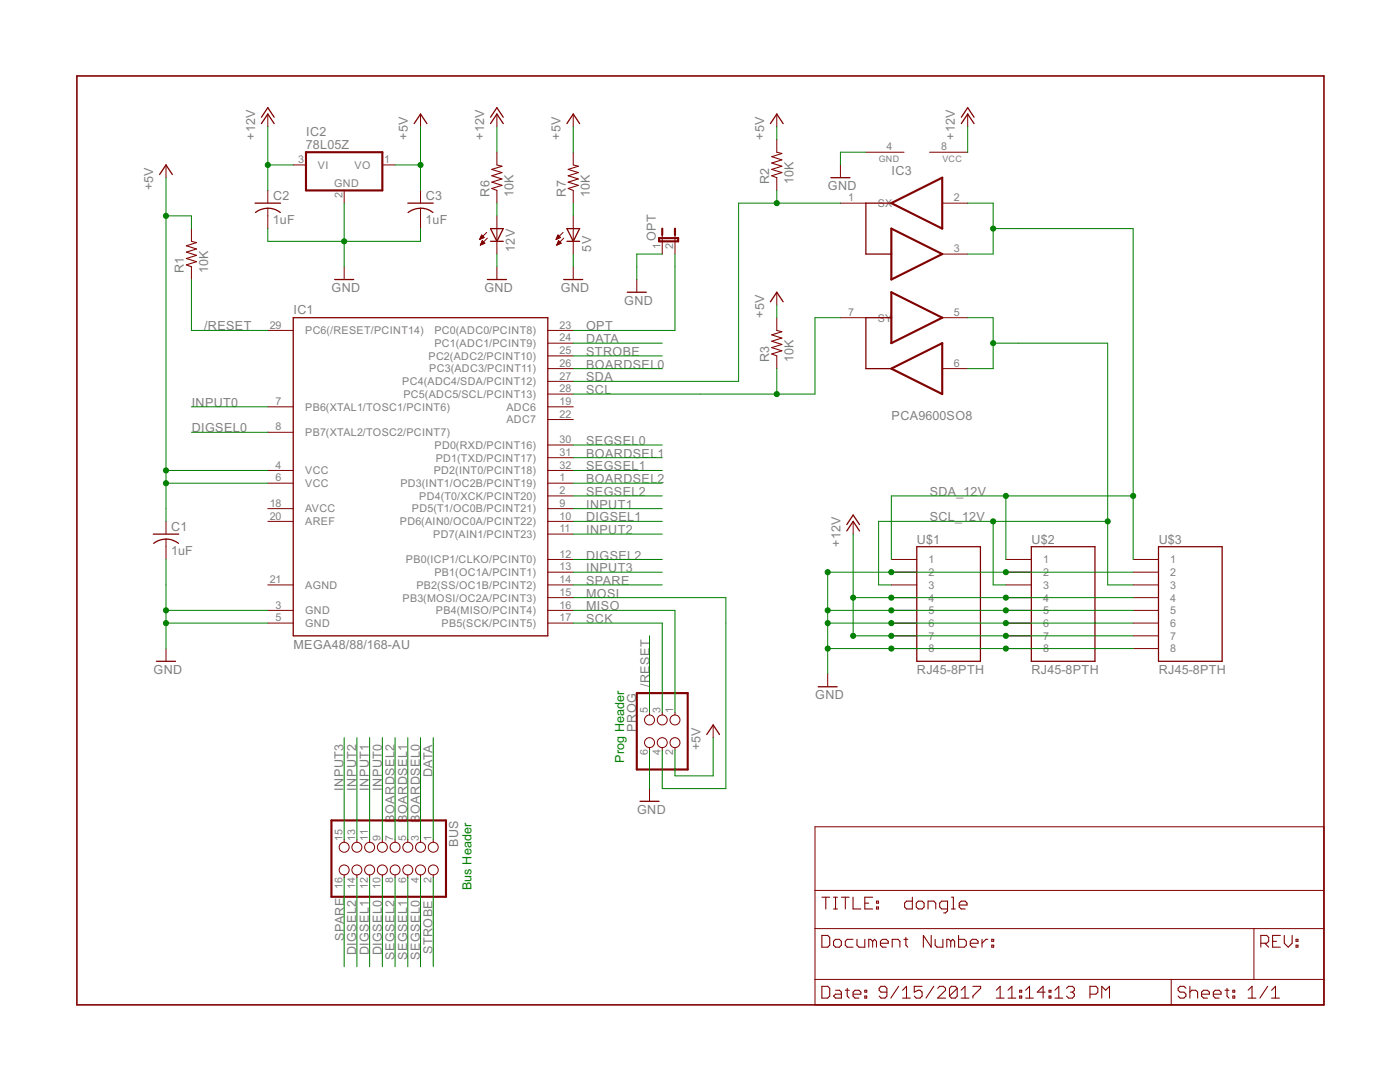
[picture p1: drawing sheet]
<svg xmlns="http://www.w3.org/2000/svg" width="279mm" height="216mm" viewBox="0 0 279 216" stroke-linecap="round" stroke-linejoin="round" font-family="sans-serif">
<g fill="none" stroke="#800000" stroke-width=".25">
<path d="M31.9 34.8l1.2-1.9 1.3 1.9M52.2 24.7l1.2-1.9 1.3 1.9M52.2 23.4l1.2-1.9 1.3 1.9M82.7 24.7l1.2-1.9 1.3 1.9M97.9 24.7l1.3-1.9 1.2 1.9M97.9 23.4l1.3-1.9 1.2 1.9M113.1 24.7l1.3-1.9 1.3 1.9M153.8 24.7l1.2-1.9 1.3 1.9M165.8 35.5h3.8M191.9 24.7l1.2-1.9 1.3 1.9M191.9 23.4l1.2-1.9 1.3 1.9M50.9 40.5h5.1"/>
<path d="M51 42.4a4 4 0 0 1 4.9 0M66.8 55.8h3.8M81.4 40.5h5.1M81.4 42.4a4 4 0 0 1 5 0M97.3 55.8h3.8M97.9 45.6h2.5l-1.2 2.6zM97.9 48.2h2.5M112.5 55.8h3.8M113.1 48.2h2.6M113.1 45.6h2.6l-1.3 2.6zM125.2 58.3h3.8M177.9 40.5h-5.1v10.2h5.1"/>
<path d="M58.5 63.4h50.8v63.5h-50.8zM153.8 60.2l1.2-1.9 1.3 1.9M177.9 63.4h-5.1v10.2h5.1M30.6 106.6h5.1M30.7 108.4a4 4 0 0 1 4.9 0M169 105.9l1.3-1.9 1.2 1.9M169 104.7l1.3-1.9 1.2 1.9M183 109.1h12.7v22.9h-12.7zM205.8 109.1h12.7v22.9h-12.7zM231.2 109.1h12.7v22.9h-12.7zM31.2 132h3.8M163.3 137h3.8"/>
<path d="M127.7 159.9h3.8M141.1 146.6l1.2-1.9 1.3 1.9"/>
</g>
<g fill="none" stroke="#800000" stroke-width=".2">
<path d="M33.1 32.9v2.6M53.4 22.8v2.5M53.4 38v2.5M58.5 32.9h2.6M68.7 38v2.5M76.3 32.9h2.5M83.9 22.8v2.5M83.9 38v2.5M99.2 22.8v2.5M99.2 30.4v2.5M99.2 38v2.5M114.4 22.8v2.5"/>
<path d="M114.4 30.4v2.5M114.4 38v2.5M155 22.8v2.5M155 27.8v2.6M155 35.5v2.5M167.7 32.9v2.6M172.8 30.4h7.6M185.5 30.4h7.6M193.1 22.8v2.5M38.2 45.6v2.6M38.2 53.2v2.6M53.4 41.6v4"/>
<path d="M68.7 53.2v2.6M83.9 41.6v4M95.8 47.7h.1M95.8 47.6h.4M95.9 47.5h.6M95.9 48.9h.1M95.9 47.3h.7M95.9 48.8h.3M96 47.2h.4M96 48.7h.5M96 48.5h.8M96 47.1h.3"/>
<path d="M96.1 47h.1M96.1 48.4h.5M96.1 46.9l.5 .5-.9 .4zM96.1 48.3h.4M96.2 48.2h.2M96.2 48h.1M96.2 48l-.3 .9M96.2 48l.6 .5M96.8 48.5l-.9 .4M97.1 46.4l-1.4 1.4M97.3 47.5l-1.4 1.4M99.2 43.1v7.6"/>
<path d="M99.2 53.2v2.6M111 47.7h.2M111.1 47.6h.3M111.1 47.5h.6M111.1 48.9h.1M111.1 48.8h.3M111.2 47.3h.6M111.2 47.2h.5M111.2 48.7h.5M111.3 47.1h.2M111.3 48.5h.7M111.3 47h.1"/>
<path d="M111.3 48.4h.6M111.4 48.3h.3M111.4 46.9l.5 .5-.9 .4zM111.4 48.2h.2M111.5 48h.1M111.5 48l-.4 .9M111.5 48l.5 .5-.9 .4M112.4 46.4l-1.4 1.4M112.5 47.5l-1.4 1.4M114.4 43.1v7.6M114.4 53.2v2.6M127.1 55.8v2.5"/>
<path d="M132.2 46.9v3.8M134.7 46.9v3.8M155 58.3v2.6M167.7 40.5h5.1M188 50.7h5.1M188 40.5h5.1M53.4 65.9h5.1M109.3 78.6h5.1M109.3 76.1h5.1M109.3 73.6h5.1M109.3 71h5.1M109.3 68.5h5.1"/>
<path d="M109.3 65.9h5.1M155 63.4v2.5M155 71v2.6M167.7 63.4h5.1M188 73.6h5.1M188 63.4h5.1M53.4 86.3h5.1M53.4 81.2h5.1M53.4 93.9h5.1M53.4 96.4h5.1M109.3 81.2h5.1M109.3 93.9h5.1"/>
<path d="M109.3 99h5.1M109.3 96.4h5.1M109.3 91.3h5.1M109.3 88.8h5.1M109.3 83.7h5.1M33.1 104v2.6M33.1 107.6v4M53.4 116.7h5.1M53.4 104h5.1M53.4 101.5h5.1M109.3 116.7h5.1M109.3 104h5.1"/>
<path d="M109.3 101.5h5.1M109.3 119.3h5.1M109.3 114.2h5.1M109.3 111.6h5.1M109.3 106.6h5.1M170.3 104v2.6M177.9 116.7h5.1M177.9 119.3h5.1M177.9 114.2h5.1M177.9 111.6h5.1M200.7 116.7h5.1M200.7 119.3h5.1"/>
<path d="M200.7 114.2h5.1M200.7 111.6h5.1M226.1 116.7h5.1M226.1 119.3h5.1M226.1 114.2h5.1M226.1 111.6h5.1M33.1 129.4v2.6M53.4 124.3h5.1M53.4 121.8h5.1M109.3 124.3h5.1M109.3 121.8h5.1M165.2 134.5v2.5"/>
<path d="M177.9 124.3h5.1M177.9 121.8h5.1M177.9 129.4h5.1M177.9 126.9h5.1M200.7 124.3h5.1M200.7 121.8h5.1M200.7 129.4h5.1M200.7 126.9h5.1M226.1 124.3h5.1M226.1 121.8h5.1M226.1 129.4h5.1M226.1 126.9h5.1"/>
<path d="M129.6 142.1v.6M129.6 149.2v.5M129.6 157.4v2.5M132.2 142.1v.6M132.2 149.2v.5M134.7 142.1v.6M134.7 149.2v.5M142.3 144.7v2.5M68.7 167.5v.6M68.7 174.6v.5M71.2 167.5v.6M71.2 174.6v.5"/>
<path d="M73.8 167.5v.6M73.8 174.6v.5M76.3 167.5v.6M76.3 174.6v.5M78.8 167.5v.6M78.8 174.6v.5M81.4 167.5v.6M81.4 174.6v.5M83.9 167.5v.6M83.9 174.6v.5M86.5 167.5v.6M86.5 174.6v.5"/>
<path d="M162.6 165h101.6v35.5h-101.6zM162.6 177.7h101.6M162.6 185.3h101.6M162.6 195.4h101.6M233.7 195.4v5.1M250.3 185.3v10.1"/>
<circle cx="129.6" cy="148.2" r=".99"/>
<circle cx="129.6" cy="143.7" r=".99"/>
<circle cx="132.2" cy="143.7" r=".99"/>
<circle cx="132.2" cy="148.2" r=".99"/>
<circle cx="134.7" cy="143.7" r=".99"/>
<circle cx="134.7" cy="148.2" r=".99"/>
<circle cx="68.7" cy="169.1" r=".99"/>
<circle cx="68.7" cy="173.6" r=".99"/>
<circle cx="71.2" cy="169.1" r=".99"/>
<circle cx="71.2" cy="173.6" r=".99"/>
<circle cx="73.8" cy="169.1" r=".99"/>
<circle cx="73.8" cy="173.6" r=".99"/>
<circle cx="76.3" cy="169.1" r=".99"/>
<circle cx="76.3" cy="173.6" r=".99"/>
<circle cx="78.8" cy="169.1" r=".99"/>
<circle cx="78.8" cy="173.6" r=".99"/>
<circle cx="81.4" cy="169.1" r=".99"/>
<circle cx="81.4" cy="173.6" r=".99"/>
<circle cx="83.9" cy="169.1" r=".99"/>
<circle cx="83.9" cy="173.6" r=".99"/>
<circle cx="86.5" cy="169.1" r=".99"/>
<circle cx="86.5" cy="173.6" r=".99"/>
</g>
<path d="M61.1 30.4h15.2v7.6h-15.2zM131.5 47.5h3.8v.7h-3.8zM132.2 45.6v1.3M134.7 45.6v1.3M177.9 45.6l10.1 5.1-10.1 5.1zM177.9 40.5l10.1-5v10.1zM177.9 58.3l10.1 5.1-10.1 5.1zM177.9 73.6l10.1-5.1v10.1zM127.1 138.3h10.1v15.2h-10.1zM66.1 163.7h22.9v15.2h-22.9z" fill="none" stroke="#800000" stroke-width=".42"/>
<g fill="none" stroke="#800000" stroke-width=".21">
<path d="M99.2 32.9l1 .3-2.1 .6 2.1 .6-2.1 .7 2.1 .6-2.1 .6 2.1 .7-2.1 .6 1.1 .4M114.4 32.9l1 .3-2 .6 2 .6-2 .7 2 .6-2 .6 2 .7-2 .6 1 .4M155 30.4l1 .2-2 .7 2 .6-2 .6 2 .7-2 .6 2 .6-2 .7 1 .4M38.2 48.2l1 .2-2 .6 2 .7-2 .6 2 .6-2 .7 2 .6-2 .7 1 .3M155 65.9l1 .3-2 .6 2 .7-2 .6 2 .6-2 .7 2 .6-2 .6 1 .4M164 179h1.6M164.8 179v2.4M166.3 179h.8M166.8 179v2.4M167.9 179h1.6M168.7 179v2.4M170.2 179v2.4h1.6"/>
<path d="M174.2 179h-1.6v2.4h1.6M174.9 179.8h.4v.4h-.4zM182.1 179v2.4h-1.2l-.4-.4v-.8l.4-.4h1.2M189.9 179h.4v2.4M164 186.6h1.2l.4 .4v1.6l-.4 .4h-1.2zM164 196.8h1.2l.4 .4v1.6l-.4 .4h-1.2zM166.3 187.8l.5-.4h.7l.4 .4v.8l-.4 .4h-.7l-.5-.4zM166.3 181.4h.8M166.8 197.6h.7l.4 .4v1.2h-1.1l-.5-.4 .5-.4h1.1M168.7 197.6h.8M169.1 197.2v1.6l.4 .4M170.2 198.4h1.6v-.4l-.4-.4h-.8l-.4 .4v.8l.4 .4h.8"/>
<path d="M170.2 187.4h-1.1l-.4 .4v.8l.4 .4h1.1M171 187.4v1.2l.4 .4h1.2v-1.6M172.6 198.8h.4v.4h-.4zM172.6 197.6h.4v.4h-.4zM172.6 180.2h.8M174.2 187.8l-.4-.4h-.4v1.6M174.2 187.8l.3-.4 .4 .4v1.2M174.2 187.8v1.2M174.9 181h.4v.4h-.4zM175.7 188.2h1.6v-.4l-.4-.4h-.8l-.4 .4v.8l.4 .4h.8M177 198h-1.2l-.3-.4v-.4l.3-.4h.8l.4 .4v1.6l-.4 .4h-.8l-.3-.4M178.1 189v-1.6h1.1l.4 .4v1.2"/>
<path d="M179.3 196.8l-1.5 2.4M180.1 199.2h1.6M180.1 197.6l.8-.8v2.4M180.4 187.4h.8M180.8 187v1.6l.4 .4M182.9 180.2l.4-.4h.7l.4 .4v.8l-.4 .4h-.7l-.4-.4zM184 196.8h-1.5v1.2l.7-.4h.4l.4 .4v.8l-.4 .4h-.7l-.4-.4M185.2 181.4v-1.6h1.2l.4 .4v1.2M185.8 186.6v2.4l-1.5-2.4v2.4M186.4 196.8l-1.6 2.4M186.6 187.4v1.2l.4 .4h1.2v-1.6M187.1 197.2l.4-.4h.8l.4 .4v.4l-1.6 1.6h1.6"/>
<path d="M189.1 181.4h-1.2l-.4-.4v-.8l.4-.4h1.2v2l-.4 .4h-.4M189.7 187.8l-.3-.4h-.4v1.6M189.7 187.8v1.2M189.7 187.8l.4-.4 .4 .4v1.2M189.9 181.4h.7M191 197.2v1.6l-.4 .4h-.7l-.4-.4M191 197.2l-.4-.4h-.7l-.4 .4v1.6M191 197.2l-1.5 1.6M191.3 186.6v2.4h1.2l.3-.4v-.8l-.3-.4h-1.2M191.4 180.6h1.6v-.4l-.4-.4h-.8l-.4 .4v.8l.4 .4h.8M191.8 199.2h1.6M191.8 197.6l.8-.8v2.4"/>
<path d="M193.6 188.2h1.6v-.4l-.4-.4h-.8l-.4 .4v.8l.4 .4h.8M194.2 196.8h1.5v.4l-1.5 1.6v.4M196 187.4v1.6M197.1 187.4h-.3l-.8 .8M197.9 188.6h.4v.4h-.4zM197.9 187.4h.4v.4h-.4zM198.8 199.2h1.6M198.8 197.6l.8-.8v2.4M201.2 199.2h1.5M201.2 197.6l.8-.8v2.4M203.5 198.8h.4v.4h-.4zM203.5 197.6h.4v.4h-.4z"/>
<path d="M204.7 199.2h1.5M204.7 197.6l.8-.8v2.4M208.6 198h-1.6l1.2-1.2v2.4M209.4 198.8h.3v.4h-.3zM209.4 197.6h.3v.4h-.3zM210.5 199.2h1.6M210.5 197.6l.8-.8v2.4M212.9 197.2l.4-.4h.7l.4 .4v.4l-.4 .4M213.6 198h.4M214 198l.4 .4v.4l-.4 .4h-.7l-.4-.4M217.5 198.4h1.2l.4-.4v-.8l-.4-.4h-1.2v2.4M219.9 199.2v-2.4l.8 .8 .7-.8v2.4"/>
<path d="M236.7 197.2l-.4-.4h-.8l-.4 .4v.4l.4 .4h.8l.4 .4v.4l-.4 .4h-.8l-.4-.4M237.5 198l.3-.4h.8l.4 .4v1.2M237.5 196.8v2.4M239.8 198.4h1.6v-.4l-.4-.4h-.8l-.4 .4v.8l.4 .4h.8M242.1 198.4h1.6v-.4l-.4-.4h-.8l-.4 .4v.8l.4 .4h.8M244.5 197.6h.8M244.9 197.2v1.6l.4 .4M246 198.8h.4v.4h-.4zM246 197.6h.4v.4h-.4zM249.1 199.2h1.6M249.1 197.6l.8-.8v2.4M251.6 188.2h1.2l.4-.4v-.8l-.4-.4h-1.2v2.4"/>
<path d="M252.4 188.2l.8 .8M253 196.8l-1.6 2.4M253.8 199.2h1.5M253.8 197.6l.8-.8v2.4M254 187.8h.7M255.5 186.6h-1.5v2.4h1.5M256.3 186.6v1.6l.8 .8 .8-.8v-1.6M258.7 188.6h.3v.4h-.3zM258.7 187.4h.3v.4h-.3z"/>
</g>
<path d="M15.3 15.2h248.9v185.3h-248.9z" fill="none" stroke="#800000" stroke-width=".32"/>
<g fill="none" stroke="#008000" stroke-width=".2">
<path d="M33.1 35.5v68.5M53.4 25.3v12.7M53.4 32.9h5.1M78.8 32.9h5.1M83.9 25.3v12.7M99.2 25.3v5.1M114.4 25.3v5.1M155 25.3v2.5M155 38v2.5M172.8 30.4h-5.1v2.5M193.1 25.3v5.1M33.1 43.1h5.1v2.5"/>
<path d="M38.2 55.8v10.1h15.2M53.4 45.6v2.6h30.5v-2.6M68.7 40.5v12.7M99.2 40.5v2.6M99.2 50.7v2.5M114.4 40.5v2.6M114.4 50.7v2.5M132.2 50.7h-5.1v5.1M134.7 50.7v15.2h-20.3M167.7 40.5h-20.3v35.6h-33M193.1 40.5h5.1v10.2h-5.1M198.2 45.6h27.9v66"/>
<path d="M114.4 68.5h17.8M114.4 73.6h17.8M114.4 71h17.8M155 60.9v2.5M155 73.6v5M167.7 63.4h-5.1v15.2h-48.2M193.1 63.4h5.1v10.2h-5.1M198.2 68.5h22.9v48.2h5M33.1 93.9h20.3M33.1 96.4h20.3M38.2 81.2h15.2M38.2 86.3h15.2"/>
<path d="M114.4 88.8h17.8M114.4 93.9h17.8M114.4 99h17.8M114.4 91.3h17.8M114.4 96.4h17.8M200.7 99v12.6M226.1 99h-48.2v12.6M33.1 111.6v17.8M114.4 114.2h17.8M114.4 101.5h17.8M114.4 106.6h17.8M114.4 104h17.8"/>
<path d="M114.4 111.6h17.8M114.4 116.7h17.8M114.4 119.3h30.5v38.1h-12.7v-7.7M170.3 119.3h55.8M170.3 106.6v20.3h55.8M198.2 104v12.7h2.5M221.1 104h-45.8v12.7h2.6M226.1 114.2h-60.9v20.3M33.1 124.3h20.3M33.1 121.8h20.3M114.4 124.3h17.8v17.8M114.4 121.8h20.3v20.3"/>
<path d="M129.6 126.9v15.2M165.2 124.3h60.9M165.2 121.8h60.9M165.2 129.4h60.9M68.7 147.2v20.3M71.2 147.2v20.3M73.8 147.2v20.3M76.3 147.2v20.3M78.8 147.2v20.3M81.4 147.2v20.3M83.9 147.2v20.3M86.5 147.2v20.3"/>
<path d="M129.6 149.7v7.7M142.3 147.2v7.6h-7.6v-5.1M68.7 175.1v17.8M71.2 175.1v17.8M73.8 175.1v17.8M76.3 175.1v17.8M78.8 175.1v17.8M81.4 175.1v17.8M83.9 175.1v17.8M86.5 175.1v17.8"/>
</g>
<g fill="#008000" stroke="#008000" stroke-width=".2">
<circle cx="165.2" cy="129.4" r=".51"/>
<circle cx="165.2" cy="124.3" r=".51"/>
<circle cx="165.2" cy="121.8" r=".51"/>
<circle cx="165.2" cy="114.2" r=".51"/>
<circle cx="177.9" cy="121.8" r=".51"/>
<circle cx="200.7" cy="124.3" r=".51"/>
<circle cx="200.7" cy="121.8" r=".51"/>
<circle cx="177.9" cy="124.3" r=".51"/>
<circle cx="177.9" cy="114.2" r=".51"/>
<circle cx="200.7" cy="114.2" r=".51"/>
<circle cx="177.9" cy="129.4" r=".51"/>
<circle cx="200.7" cy="129.4" r=".51"/>
<circle cx="33.1" cy="121.8" r=".51"/>
<circle cx="33.1" cy="124.3" r=".51"/>
<circle cx="68.7" cy="48.2" r=".51"/>
<circle cx="155" cy="40.5" r=".51"/>
<circle cx="155" cy="78.6" r=".51"/>
<circle cx="198.2" cy="45.6" r=".51"/>
<circle cx="200.7" cy="99" r=".51"/>
<circle cx="226.1" cy="99" r=".51"/>
<circle cx="198.2" cy="68.5" r=".51"/>
<circle cx="198.2" cy="104" r=".51"/>
<circle cx="221.1" cy="104" r=".51"/>
<circle cx="83.9" cy="32.9" r=".51"/>
<circle cx="33.1" cy="93.9" r=".51"/>
<circle cx="33.1" cy="96.4" r=".51"/>
<circle cx="33.1" cy="43.1" r=".51"/>
<circle cx="170.3" cy="119.3" r=".51"/>
<circle cx="170.3" cy="126.9" r=".51"/>
<circle cx="200.7" cy="119.3" r=".51"/>
<circle cx="177.9" cy="126.9" r=".51"/>
<circle cx="200.7" cy="126.9" r=".51"/>
<circle cx="177.9" cy="119.3" r=".51"/>
<circle cx="53.4" cy="32.9" r=".51"/>
</g>
<g font-size="2.8" fill="#808080">
<text x="50.9" y="27.8" transform="rotate(-90 50.9 27.8)">+12V</text>
<text x="61.1" y="29.7">78L05Z</text>
<text x="61.1" y="27.2">IC2</text>
<text x="81.4" y="27.8" transform="rotate(-90 81.4 27.8)">+5V</text>
<text x="96.6" y="27.8" transform="rotate(-90 96.6 27.8)">+12V</text>
<text x="111.9" y="27.8" transform="rotate(-90 111.9 27.8)">+5V</text>
<text x="152.5" y="27.8" transform="rotate(-90 152.5 27.8)">+5V</text>
<text x="190.6" y="27.8" transform="rotate(-90 190.6 27.8)">+12V</text>
<text x="177.9" y="34.8">IC3</text>
<text x="30.6" y="38" transform="rotate(-90 30.6 38)">+5V</text>
<text x="54.5" y="39.9">C2</text>
<text x="85" y="39.9">C3</text>
<text x="97.7" y="39.2" transform="rotate(-90 97.7 39.2)">R6</text>
<text x="102.5" y="39.3" transform="rotate(-90 102.5 39.3)">10K</text>
<text x="112.9" y="39.2" transform="rotate(-90 112.9 39.2)">R7</text>
<text x="117.7" y="39.3" transform="rotate(-90 117.7 39.3)">10K</text>
<text x="153.5" y="36.7" transform="rotate(-90 153.5 36.7)">R2</text>
<text x="158.3" y="36.7" transform="rotate(-90 158.3 36.7)">10K</text>
<text x="165.2" y="38">GND</text>
<text x="54.5" y="44.7">1uF</text>
<text x="84.9" y="44.7">1uF</text>
<text x="102.7" y="50.2" transform="rotate(-90 102.7 50.2)">12V</text>
<text x="118" y="50.2" transform="rotate(-90 118 50.2)">5V</text>
<text x="130.9" y="48.1" transform="rotate(-90 130.9 48.1)">OPT</text>
<text x="36.7" y="54.5" transform="rotate(-90 36.7 54.5)">R1</text>
<text x="41.5" y="54.5" transform="rotate(-90 41.5 54.5)">10K</text>
<text x="66.2" y="58.3">GND</text>
<text x="96.7" y="58.3">GND</text>
<text x="111.9" y="58.3">GND</text>
<text x="40.7" y="65.9">/RESET</text>
<text x="58.6" y="62.6">IC1</text>
<text x="117" y="65.9">OPT</text>
<text x="124.6" y="60.9">GND</text>
<text x="152.5" y="63.4" transform="rotate(-90 152.5 63.4)">+5V</text>
<text x="117" y="68.5">DATA</text>
<text x="117" y="71">STROBE</text>
<text x="117" y="76.1">SDA</text>
<text x="117" y="73.6">BOARDSEL0</text>
<text x="153.5" y="72.2" transform="rotate(-90 153.5 72.2)">R3</text>
<text x="158.3" y="72.3" transform="rotate(-90 158.3 72.3)">10K</text>
<text x="38.3" y="81.2">INPUT0</text>
<text x="117" y="78.6">SCL</text>
<text x="177.9" y="83.7">PCA9600SO8</text>
<text x="38.3" y="86.2">DIGSEL0</text>
<text x="117" y="88.8">SEGSEL0</text>
<text x="117" y="93.9">SEGSEL1</text>
<text x="117" y="91.3">BOARDSEL1</text>
<text x="117" y="101.5">INPUT1</text>
<text x="117" y="98.9">SEGSEL2</text>
<text x="117" y="96.4">BOARDSEL2</text>
<text x="185.5" y="98.9">SDA_12V</text>
<text x="34.2" y="105.9">C1</text>
<text x="117" y="106.6">INPUT2</text>
<text x="117" y="104">DIGSEL1</text>
<text x="185.5" y="104">SCL_12V</text>
<text x="34.1" y="110.8">1uF</text>
<text x="117" y="111.6">DIGSEL2</text>
<text x="167.7" y="109.1" transform="rotate(-90 167.7 109.1)">+12V</text>
<text x="183" y="108.6">U$1</text>
<text x="205.9" y="108.6">U$2</text>
<text x="231.3" y="108.6">U$3</text>
<text x="117" y="114.2">INPUT3</text>
<text x="117" y="116.7">SPARE</text>
<text x="117" y="119.3">MOSI</text>
<text x="117" y="121.8">MISO</text>
<text x="117" y="124.3">SCK</text>
<text x="58.6" y="129.4">MEGA48/88/168-AU</text>
<text x="30.6" y="134.5">GND</text>
<text x="129.6" y="137" transform="rotate(-90 129.6 137)">/RESET</text>
<text x="183" y="134.5">RJ45-8PTH</text>
<text x="205.9" y="134.5">RJ45-8PTH</text>
<text x="231.3" y="134.5">RJ45-8PTH</text>
<text x="162.7" y="139.6">GND</text>
<text x="127" y="146" transform="rotate(-90 127 146)">PROG</text>
<text x="139.8" y="149.7" transform="rotate(-90 139.8 149.7)">+5V</text>
<text x="86.3" y="155.1" transform="rotate(-90 86.3 155.1)">DATA</text>
<text x="68.6" y="157.8" transform="rotate(-90 68.6 157.8)">INPUT3</text>
<text x="71.1" y="157.8" transform="rotate(-90 71.1 157.8)">INPUT2</text>
<text x="73.6" y="157.8" transform="rotate(-90 73.6 157.8)">INPUT1</text>
<text x="76.2" y="157.8" transform="rotate(-90 76.2 157.8)">INPUT0</text>
<text x="78.7" y="164.1" transform="rotate(-90 78.7 164.1)">BOARDSEL2</text>
<text x="81.3" y="164.1" transform="rotate(-90 81.3 164.1)">BOARDSEL1</text>
<text x="83.8" y="164.1" transform="rotate(-90 83.8 164.1)">BOARDSEL0</text>
<text x="127.1" y="162.4">GND</text>
<text x="91.4" y="169.1" transform="rotate(-90 91.4 169.1)">BUS</text>
<text x="68.7" y="187.8" transform="rotate(-90 68.7 187.8)">SPARE</text>
<text x="71.1" y="190.6" transform="rotate(-90 71.1 190.6)">DIGSEL2</text>
<text x="73.6" y="190.6" transform="rotate(-90 73.6 190.6)">DIGSEL1</text>
<text x="76.2" y="190.6" transform="rotate(-90 76.2 190.6)">DIGSEL0</text>
<text x="78.7" y="191.5" transform="rotate(-90 78.7 191.5)">SEGSEL2</text>
<text x="81.3" y="191.5" transform="rotate(-90 81.3 191.5)">SEGSEL1</text>
<text x="83.8" y="191.5" transform="rotate(-90 83.8 191.5)">SEGSEL0</text>
<text x="86.3" y="190.3" transform="rotate(-90 86.3 190.3)">STROBE</text>
</g>
<g font-size="2.8" fill="#008000">
<text x="124.6" y="152.2" transform="rotate(-90 124.6 152.2)">Prog Header</text>
<text x="94.1" y="177.6" transform="rotate(-90 94.1 177.6)">Bus Header</text>
</g>
<g font-size="2.4" fill="#808080">
<text x="59.5" y="32.6">3</text>
<text x="63.4" y="33.7">VI</text>
<text x="70.7" y="33.7">VO</text>
<text x="76.7" y="32.6">1</text>
<text x="176.9" y="30">4</text>
<text x="187.8" y="30">8</text>
<text x="66.7" y="37.2">GND</text>
<text x="68.3" y="39.5" transform="rotate(-90 68.3 39.5)">2</text>
<text x="169.3" y="40.2">1</text>
<text x="175.2" y="41.3">SX</text>
<text x="190.4" y="40.2">2</text>
<text x="131.8" y="49.7" transform="rotate(-90 131.8 49.7)">1</text>
<text x="134.4" y="49.7" transform="rotate(-90 134.4 49.7)">2</text>
<text x="190.4" y="50.3">3</text>
<text x="53.8" y="65.6">29</text>
<text x="111.7" y="65.6">23</text>
<text x="169.3" y="63">7</text>
<text x="175.2" y="64.2">SY</text>
<text x="190.4" y="63">5</text>
<text x="60.9" y="66.7">PC6(/RESET/PCINT14)</text>
<text x="85.5" y="71.8">PC2(ADC2/PCINT10)</text>
<text x="86.7" y="69.2">PC1(ADC1/PCINT9)</text>
<text x="86.7" y="66.7">PC0(ADC0/PCINT8)</text>
<text x="111.7" y="70.7">25</text>
<text x="111.7" y="68.1">24</text>
<text x="80.3" y="76.9">PC4(ADC4/SDA/PCINT12)</text>
<text x="85.7" y="74.3">PC3(ADC3/PCINT11)</text>
<text x="111.7" y="75.7">27</text>
<text x="111.7" y="73.2">26</text>
<text x="190.4" y="73.2">6</text>
<text x="55" y="80.8">7</text>
<text x="60.9" y="81.9">PB6(XTAL1/TOSC1/PCINT6)</text>
<text x="80.5" y="79.4">PC5(ADC5/SCL/PCINT13)</text>
<text x="101.1" y="81.9">ADC6</text>
<text x="111.7" y="78.3">28</text>
<text x="111.7" y="83.4">22</text>
<text x="111.7" y="80.8">19</text>
<text x="55" y="85.9">8</text>
<text x="60.9" y="87">PB7(XTAL2/TOSC2/PCINT7)</text>
<text x="86.7" y="89.6">PD0(RXD/PCINT16)</text>
<text x="101.1" y="84.5">ADC7</text>
<text x="111.7" y="88.4">30</text>
<text x="55" y="93.5">4</text>
<text x="60.9" y="94.6">VCC</text>
<text x="86.6" y="94.6">PD2(INT0/PCINT18)</text>
<text x="87" y="92.1">PD1(TXD/PCINT17)</text>
<text x="111.7" y="93.5">32</text>
<text x="111.7" y="91">31</text>
<text x="53.8" y="101.1">18</text>
<text x="55" y="96.1">6</text>
<text x="60.9" y="97.2">VCC</text>
<text x="79.9" y="97.2">PD3(INT1/OC2B/PCINT19)</text>
<text x="83.7" y="99.7">PD4(T0/XCK/PCINT20)</text>
<text x="111.7" y="101.1">9</text>
<text x="111.7" y="98.6">2</text>
<text x="111.7" y="96.1">1</text>
<text x="53.8" y="103.7">20</text>
<text x="60.9" y="104.8">AREF</text>
<text x="60.9" y="102.2">AVCC</text>
<text x="79.8" y="104.8">PD6(AIN0/OC0A/PCINT22)</text>
<text x="82.2" y="102.2">PD5(T1/OC0B/PCINT21)</text>
<text x="86.5" y="107.3">PD7(AIN1/PCINT23)</text>
<text x="111.7" y="106.2">11</text>
<text x="111.7" y="103.7">10</text>
<text x="81" y="112.4">PB0(ICP1/CLKO/PCINT0)</text>
<text x="111.7" y="113.8">13</text>
<text x="111.7" y="111.3">12</text>
<text x="185.3" y="112.4">1</text>
<text x="208.2" y="112.4">1</text>
<text x="233.6" y="112.4">1</text>
<text x="53.8" y="116.4">21</text>
<text x="60.9" y="117.5">AGND</text>
<text x="83.1" y="117.5">PB2(SS/OC1B/PCINT2)</text>
<text x="86.7" y="114.9">PB1(OC1A/PCINT1)</text>
<text x="111.7" y="118.9">15</text>
<text x="111.7" y="116.4">14</text>
<text x="185.3" y="114.9">2</text>
<text x="185.3" y="117.5">3</text>
<text x="208.2" y="114.9">2</text>
<text x="208.2" y="117.5">3</text>
<text x="233.6" y="114.9">2</text>
<text x="233.6" y="117.5">3</text>
<text x="55" y="121.4">3</text>
<text x="55" y="124">5</text>
<text x="60.9" y="122.6">GND</text>
<text x="60.9" y="125.1">GND</text>
<text x="80.3" y="120">PB3(MOSI/OC2A/PCINT3)</text>
<text x="87" y="122.6">PB4(MISO/PCINT4)</text>
<text x="88.1" y="125.1">PB5(SCK/PCINT5)</text>
<text x="111.7" y="124">17</text>
<text x="111.7" y="121.4">16</text>
<text x="185.3" y="120">4</text>
<text x="185.3" y="125.1">6</text>
<text x="185.3" y="122.6">5</text>
<text x="208.2" y="120">4</text>
<text x="208.2" y="125.1">6</text>
<text x="208.2" y="122.6">5</text>
<text x="233.6" y="120">4</text>
<text x="233.6" y="125.1">6</text>
<text x="233.6" y="122.6">5</text>
<text x="185.3" y="130.2">8</text>
<text x="185.3" y="127.6">7</text>
<text x="208.2" y="130.2">8</text>
<text x="208.2" y="127.6">7</text>
<text x="233.6" y="130.2">8</text>
<text x="233.6" y="127.6">7</text>
<text x="129.3" y="142.3" transform="rotate(-90 129.3 142.3)">5</text>
<text x="131.8" y="142.3" transform="rotate(-90 131.8 142.3)">3</text>
<text x="134.4" y="142.3" transform="rotate(-90 134.4 142.3)">1</text>
<text x="129.3" y="150.7" transform="rotate(-90 129.3 150.7)">6</text>
<text x="131.8" y="150.7" transform="rotate(-90 131.8 150.7)">4</text>
<text x="134.4" y="150.7" transform="rotate(-90 134.4 150.7)">2</text>
<text x="68.3" y="167.7" transform="rotate(-90 68.3 167.7)">15</text>
<text x="70.9" y="167.7" transform="rotate(-90 70.9 167.7)">13</text>
<text x="73.4" y="167.7" transform="rotate(-90 73.4 167.7)">11</text>
<text x="75.9" y="167.7" transform="rotate(-90 75.9 167.7)">9</text>
<text x="78.5" y="167.7" transform="rotate(-90 78.5 167.7)">7</text>
<text x="81" y="167.7" transform="rotate(-90 81 167.7)">5</text>
<text x="83.6" y="167.7" transform="rotate(-90 83.6 167.7)">3</text>
<text x="86.1" y="167.7" transform="rotate(-90 86.1 167.7)">1</text>
<text x="68.3" y="177.3" transform="rotate(-90 68.3 177.3)">16</text>
<text x="70.9" y="177.3" transform="rotate(-90 70.9 177.3)">14</text>
<text x="73.4" y="177.3" transform="rotate(-90 73.4 177.3)">12</text>
<text x="75.9" y="177.3" transform="rotate(-90 75.9 177.3)">10</text>
<text x="78.5" y="176.1" transform="rotate(-90 78.5 176.1)">8</text>
<text x="81" y="176.1" transform="rotate(-90 81 176.1)">6</text>
<text x="83.6" y="176.1" transform="rotate(-90 83.6 176.1)">4</text>
<text x="86.1" y="176.1" transform="rotate(-90 86.1 176.1)">2</text>
</g>
<g font-size="2" fill="#808080">
<text x="175.4" y="32.3">GND</text>
<text x="188.1" y="32.3">VCC</text>
</g>
</svg>
